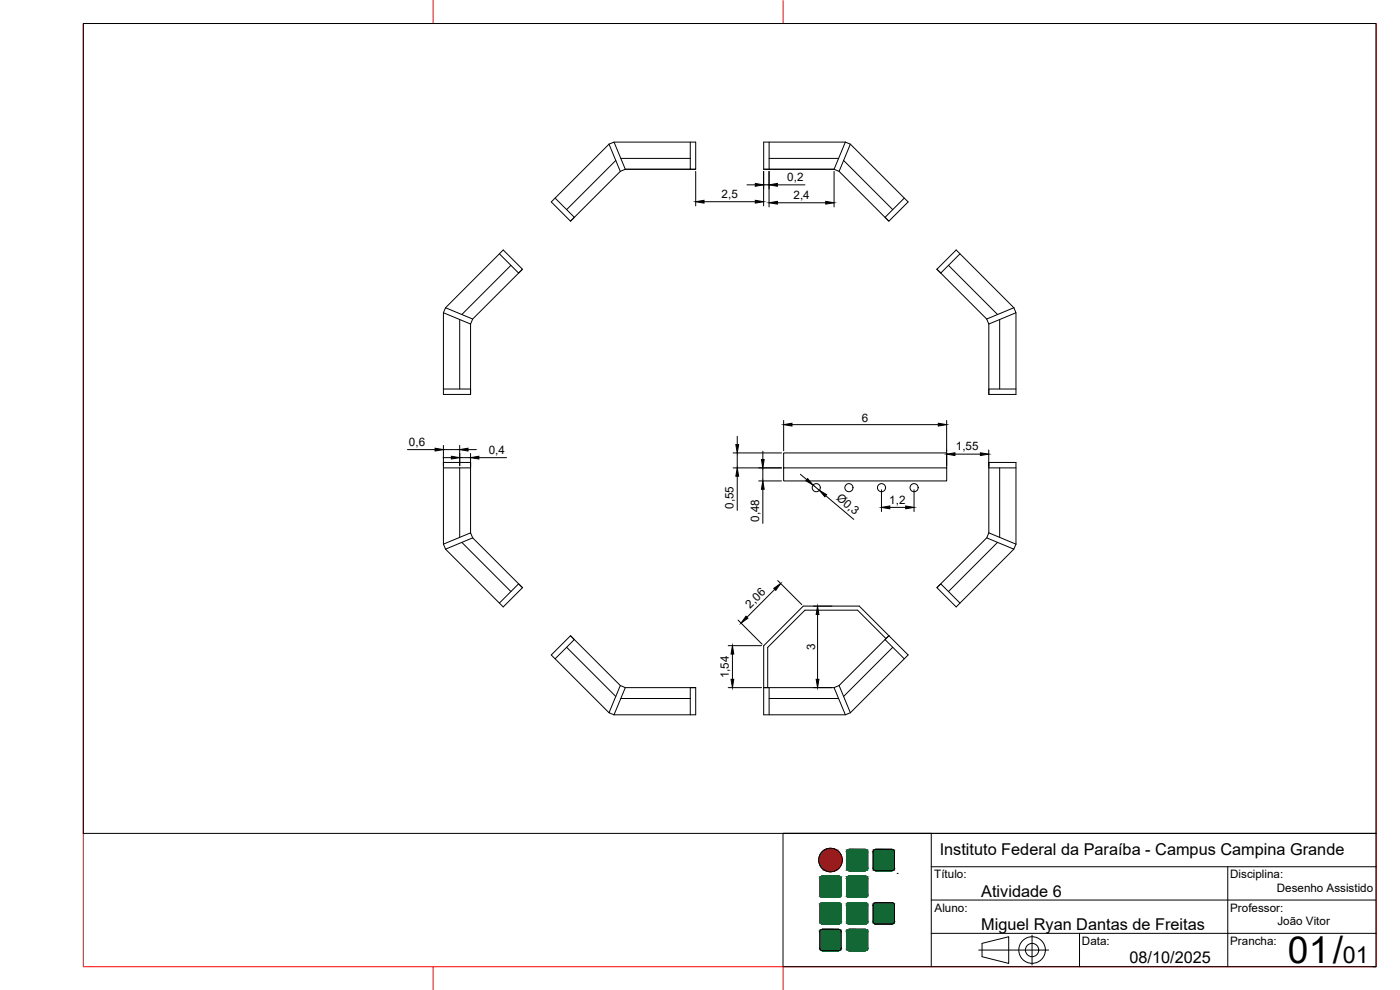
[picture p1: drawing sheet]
<svg xmlns="http://www.w3.org/2000/svg" width="420mm" height="297mm" viewBox="0 0 420 297" stroke-linecap="round" stroke-linejoin="round" font-family="sans-serif">
<!-- layer: 0 -->
<g fill="none" stroke="#000" stroke-width=".3">
<path d="M25 7.1h388v242.9h-388zM166.6 59.4l5.8 5.8-1.2 1.2M182.8 43.3l1.5-.7 3.4 8.2-1.5 .6M182.8 43.3l-17.4 17.3 5.8 5.8M182.8 43.3l3.4 8.1M184.3 42.6h24.5v8.2h-1.6v-8.2M184.8 48.1l-14.7 14.8M186.2 51.4l-15 15M186.3 47.5h20.9M187.7 50.8h21.1M208.8 51.4v10.4M224.2 55.5h2.5"/>
<path d="M229.2 51.4v10.4M229.2 55.5h1.6M229.2 42.6h24.5l-3.4 8.2h-21.1zM230.8 51.4v10.7M230.8 42.6v8.2h19.5l1.5 .6 3.4-8.1-1.5-.7M230.8 47.5h20.9M233.3 55.5h8.3M250.3 51.4v10.7M251.8 51.4l15 15M253.2 48.1l14.7 14.8M255.2 43.3l17.3 17.3-5.7 5.8-1.2-1.2 5.8-5.8M149.9 76.2l5.7 5.7 1.2-1.1-5.8-5.8-17.3 17.3"/>
<path d="M153.3 79.6l-14.7 14.8M211.3 60.5h15.4M233.3 60.8h14.5M284.6 79.6l14.8 14.8M288.1 76.2l-5.8 5.7-1.1-1.1M133.1 93.8l.6-1.5 8.2 3.4-.7 1.5M133.1 93.8v24.5h8.1v-21.1M133.1 93.8l8.1 3.4M138 95.9v20.8M156.8 80.8l-14.9 14.9M281.2 80.8l14.9 14.9M281.2 80.8l5.8-5.8 17.3 17.3"/>
<path d="M296.8 97.2v21.1M300 95.9v20.8M304.3 92.3l.6 1.5-8.1 3.4-.7-1.5M304.3 92.3l-8.2 3.4M304.9 93.8v24.5h-8.1v-1.6h8.1M133.1 116.7h8.1M122.3 134.9h8.3M133 137.3h2.5M133.1 138.8h8.1v1.6h-8.1M133.1 133.7v29.6M133.1 134.9h4.9M138 133.7v6"/>
<path d="M138 137.3h3.2M140.5 134.9h2.5M141.2 136.1v23.8M143.7 137.3h8.3M220 135.9h14.5M221.3 130.9v2.5M221.3 135.9v4.5M228.9 135.4v2.5M235.2 126.2v9.1M237.7 127.4h43.9M284.1 126.2v13.5M286.6 136.3h7.6"/>
<path d="M296.7 135l.1 24.9M296.8 138.8h8.1v24.5M138 140.4v20.8M220 140.4h14.5M221.3 142.9v10.2M227.7 144.3h6.8M228.9 140.4v3.9M228.9 146.8v10.2M235.2 140.4v3.9h48.9v-8.4h-48.9v4.5h48.9M240.2 142.3l1.9 1.6M244 145.5l1.9 1.6M247.8 148.7l8.4 7.1"/>
<path d="M264.5 146.9v6.6M267 152.2h4.8M274.3 146.9v6.6M296.8 159.9l-.7 1.5 8.2 3.4 .6-1.5M296.8 159.9l8.1 3.4M296.8 140.4h8.1M300 140.4v20.8M133.7 164.8l17.3 17.3 5.8-5.8M138.6 162.7l14.7 14.8M141.9 161.4l-.7-1.5-8.1 3.4 .6 1.5M141.9 161.4l14.9 14.9M141.9 161.4l-8.2 3.4"/>
<path d="M156.8 176.3l-1.2-1.1-5.7 5.7M232.5 176.8l-8.3 8.4M233.4 174.2l7.2 7.2M296.1 161.4l-14.9 14.9M299.4 162.7l-14.8 14.8M304.3 164.8l-17.3 17.3-5.8-5.8 1.1-1.1 5.8 5.7M166.6 197.7l5.8-5.8-1.2-1.2-5.8 5.8 17.4 17.4M170.1 194.2l14.7 14.8M171.2 190.7l15 15M218.5 193.7h10.1M219.8 196.2v7.6M221.5 186.1l7.2 7.2"/>
<path d="M245.4 184.4v19.4M265.9 191.6l-8.5-8.5h-15.8l-11.2 11.2v12M266.8 190.7l-8.9-8.9h-16.8l-11.9 11.9v12.6h21.1M266.8 190.7l-15 15M266.8 190.7l5.7 5.8-17.3 17.4M266.8 190.7l-1.2 1.2 5.8 5.8M267.9 194.2l-14.7 14.8M186.3 209.6h20.9M187.7 206.3l-1.5-.6-3.4 8.2 1.5 .6M187.7 206.3h21.1v8.2h-24.5M187.7 206.3l-3.4 8.2M207.2 206.3v8.2"/>
<path d="M218.5 206.3h10.1M230.8 214.5v-8.2h-1.6v8.2h24.5M230.8 209.6h20.9M251.8 205.7l-1.5 .6 3.4 8.2 1.5-.6M251.8 205.7l3.4 8.2"/>
<circle cx="245" cy="146.3" r="1.22"/>
<circle cx="254.8" cy="146.3" r="1.22"/>
<circle cx="264.6" cy="146.3" r="1.22"/>
<circle cx="274.3" cy="146.3" r="1.22"/>
</g>
<!-- layer: 01_Bordas -->
<path d="M25 7.1h388v283h-388zM130 .1v7M235 .1v7M130 290.1v6.9M235 290.1v6.9" fill="none" stroke="#f00" stroke-width=".3"/>
<!-- layer: 02_Legenda -->
<g fill="none" stroke="#000" stroke-width=".3">
<path d="M235 250h178v40.1h-178zM235 250h44.5v40.1M254.8 254.9h4.8M254.8 254.9a.79 .79 0 0 0-.8 .7v4.8a.79 .79 0 0 0 .8 .8M259.6 254.9a.79 .79 0 0 1 .8 .7v4.8a.79 .79 0 0 1-.8 .8M262 255.7v4.7M262 255.6a.79 .79 0 0 1 .8-.7h4.8a.79 .79 0 0 1 .8 .7v4.8a.79 .79 0 0 1-.8 .8h-4.8l-.5-.2-.3-.6M246 276.4v-4.8a.79 .79 0 0 1 .8-.7h4.8a.79 .79 0 0 1 .8 .7v4.8M246 276.4l.3 .6 .5 .2h4.8a.79 .79 0 0 0 .8-.8M246.8 269.2h4.8M246.8 278.9h4.8M246.8 269.2a.79 .79 0 0 1-.8-.8v-4.8a.79 .79 0 0 1 .8-.7h4.8a.79 .79 0 0 1 .8 .7v4.8a.79 .79 0 0 1-.8 .8"/>
<path d="M246.8 278.8a.79 .79 0 0 0-.8 .8v4.8l.3 .6 .5 .2h4.8a.79 .79 0 0 0 .8-.8v-4.8a.79 .79 0 0 0-.8-.8M254 276.4a.79 .79 0 0 0 .8 .8M254.8 261.2h4.8M254.8 262.9h4.8M254.8 269.2h4.8M254.8 270.9h4.8M254.8 277.2h4.8M254.8 278.9h4.8M254.8 262.9a.79 .79 0 0 0-.8 .7v4.8a.79 .79 0 0 0 .8 .8M254.8 270.9a.79 .79 0 0 0-.8 .7v4.8M254.8 278.8a.79 .79 0 0 0-.8 .8v4.8a.79 .79 0 0 0 .8 .8M259.6 262.9a.79 .79 0 0 1 .8 .7v4.8a.79 .79 0 0 1-.8 .8"/>
<path d="M259.6 270.9a.79 .79 0 0 1 .8 .7v4.8M259.6 278.8a.79 .79 0 0 1 .8 .8v4.8a.79 .79 0 0 1-.8 .8M260.4 276.4a.79 .79 0 0 1-.8 .8M262 271.7v4.7M262 271.6a.79 .79 0 0 1 .8-.7h4.8a.79 .79 0 0 1 .8 .7v4.8M262 276.4a.79 .79 0 0 0 .8 .8h4.8a.83 .83 0 0 0 .8-.8M269.2 262.1h.1M279.5 260.1h133.5M279.5 270.1h133.5M368.5 260.1v30M254.8 285.2h4.8M279.5 280h133.5"/>
<path d="M293.7 285.1h21M294.7 283l8-1.9v8l-8-2.1zM309.7 280.6v8.9M324 280v10.1M412 290.1h1"/>
<circle cx="249.2" cy="258" r="3.5"/>
<circle cx="309.7" cy="285" r="4"/>
<circle cx="309.7" cy="285" r="2"/>
</g>
<g fill="#136734" stroke="#136734" stroke-width=".3">
<path d="M262.8 254.9h5zM262.7 254.9h5.1z"/>
<path d="M254.8 254.9h5zM254.7 254.9h5.1z"/>
<path d="M262.7 254.9h5.2zM262.6 254.9h5.3z"/>
<path d="M254.7 254.9h5.2zM254.6 254.9h5.3z"/>
<path d="M262.6 254.9l5.4 .1zM262.4 255h5.6z"/>
<path d="M254.6 254.9l5.4 .1zM254.4 255h5.6z"/>
<path d="M262.4 255h5.7zM262.3 255h5.8z"/>
<path d="M254.4 255h5.7zM254.3 255h5.8z"/>
<path d="M262.3 255l5.9 .1zM262.2 255.1h6z"/>
<path d="M254.3 255l5.9 .1zM254.2 255.1h6z"/>
<path d="M262.2 255.1l6.1 .2zM262.2 255.1l6.1 .2z"/>
<path d="M254.2 255.1l6.1 .2zM254.2 255.1l6.1 .2z"/>
<path d="M262.1 255.3l6.3 .1zM262.1 255.3l6.3 .1z"/>
<path d="M254.1 255.3l6.3 .1zM254.1 255.3l6.3 .1z"/>
<path d="M262.1 255.4l6.3 .1zM262.1 255.4l6.3 .1z"/>
<path d="M254.1 255.4l6.3 .1zM254.1 255.4l6.3 .1z"/>
<path d="M262 255.5l6.4 .2zM262 255.5l6.4 .2z"/>
<path d="M254 255.5l6.4 .2zM254 255.5l6.4 .2z"/>
<path d="M262 255.7l6.4 4.7v-4.7zM262 255.7l6.4 4.7h-6.4z"/>
<path d="M254 255.7l6.4 4.7v-4.7zM254 255.7l6.4 4.7h-6.4z"/>
<path d="M262 260.4h6.4zM262 260.4l6.4 .2z"/>
<path d="M254 260.4h6.4zM254 260.4l6.4 .2z"/>
<path d="M262 260.6h6.4zM262 260.6l6.4 .1z"/>
<path d="M254 260.6h6.4zM254 260.6l6.4 .1z"/>
<path d="M262.1 260.7h6.3zM262.1 260.7l6.2 .1z"/>
<path d="M254.1 260.7h6.3zM254.1 260.7l6.2 .1z"/>
<path d="M262.1 260.8h6.2zM262.1 260.8l6.1 .2z"/>
<path d="M254.1 260.8h6.2zM254.1 260.8l6.1 .2z"/>
<path d="M262.2 261h6zM262.2 261l5.9 .1z"/>
<path d="M254.2 261h6zM254.2 261l5.9 .1z"/>
<path d="M262.3 261.1h5.8zM262.3 261.1h5.7z"/>
<path d="M254.3 261.1h5.8zM254.3 261.1h5.7z"/>
<path d="M262.4 261.1h5.6zM262.4 261.1l5.5 .1z"/>
<path d="M254.4 261.1h5.6zM254.4 261.1l5.5 .1z"/>
<path d="M262.6 261.2h5.3zM262.6 261.2h5.2z"/>
<path d="M254.6 261.2h5.3zM254.6 261.2h5.2z"/>
<path d="M262.7 261.2h5.1zM262.7 261.2h4.9z"/>
<path d="M254.7 261.2h5.1zM254.7 261.2h4.9z"/>
<path d="M254.8 262.9h5zM254.7 262.9h5.1z"/>
<path d="M246.8 262.9h5zM246.7 262.9h5.1z"/>
<path d="M254.7 262.9h5.2zM254.5 262.9h5.4z"/>
<path d="M246.7 262.9h5.2zM246.5 262.9h5.4z"/>
<path d="M254.5 262.9l5.6 .1zM254.4 263h5.7z"/>
<path d="M246.5 262.9l5.6 .1zM246.4 263h5.7z"/>
<path d="M254.4 263l5.8 .1zM254.4 263l5.8 .1z"/>
<path d="M246.4 263l5.8 .1zM246.3 263.1h5.9z"/>
<path d="M254.3 263.1l6 .1zM254.3 263.1l6 .1h-6.1z"/>
<path d="M246.3 263.1l6 .1zM246.3 263.1l6 .1h-6.1z"/>
<path d="M254.2 263.2l6.2 .1zM254.2 263.2l6.2 .1h-6.3z"/>
<path d="M246.2 263.2l6.2 .1zM246.2 263.2l6.2 .1h-6.3z"/>
<path d="M254.1 263.3l6.3 .2zM254.1 263.3l6.3 .2h-6.4z"/>
<path d="M246.1 263.3l6.3 .2zM246.1 263.3l6.3 .2h-6.4z"/>
<path d="M254 263.5l6.4 .2v-.2zM254 263.5l6.4 .2h-6.4z"/>
<path d="M246 263.5l6.4 .2v-.2zM246 263.5l6.4 .2h-6.4z"/>
<path d="M254 263.7l6.4 4.7v-4.7zM254 263.7l6.4 4.7h-6.4z"/>
<path d="M246 263.7l6.4 4.7v-4.7zM246 263.7l6.4 4.7h-6.4z"/>
<path d="M254 268.4h6.4zM254 268.4l6.4 .2z"/>
<path d="M246 268.4h6.4zM246 268.4l6.4 .2z"/>
<path d="M254 268.6h6.4zM254 268.6l6.4 .1z"/>
<path d="M246 268.6h6.4zM246 268.6l6.4 .1z"/>
<path d="M254.1 268.7h6.3zM254.1 268.7l6.2 .1z"/>
<path d="M246.1 268.7h6.3zM246.1 268.7l6.2 .1z"/>
<path d="M254.1 268.8h6.2zM254.1 268.8l6.1 .2z"/>
<path d="M246.1 268.8h6.2zM246.1 268.8l6.1 .2z"/>
<path d="M254.2 269h6zM254.2 269l5.9 .1z"/>
<path d="M246.2 269h6zM246.2 269l5.9 .1z"/>
<path d="M254.3 269.1h5.8zM254.3 269.1h5.7z"/>
<path d="M246.3 269.1h5.8zM246.3 269.1h5.7z"/>
<path d="M254.4 269.1h5.6zM254.4 269.1l5.5 .1z"/>
<path d="M246.4 269.1h5.6zM246.4 269.1l5.5 .1z"/>
<path d="M254.6 269.2h5.3zM254.6 269.2h5.2z"/>
<path d="M246.5 269.2h5.4zM246.5 269.2h5.3z"/>
<path d="M254.7 269.2h5.1zM254.7 269.2h4.9z"/>
<path d="M246.7 269.2h5.1zM246.7 269.2h4.9z"/>
<path d="M262.8 270.9h5zM262.7 270.9h5.1z"/>
<path d="M254.8 270.9h5zM254.7 270.9h5.1z"/>
<path d="M246.8 270.9h5zM246.7 270.9h5.1z"/>
<path d="M262.7 270.9h5.2zM262.6 270.9h5.3z"/>
<path d="M254.7 270.9h5.2zM254.6 270.9h5.3z"/>
<path d="M246.7 270.9h5.2zM246.5 270.9h5.4z"/>
<path d="M262.6 270.9l5.4 .1zM262.4 271h5.6z"/>
<path d="M254.6 270.9l5.4 .1zM254.4 271h5.6z"/>
<path d="M246.5 270.9l5.5 .1zM246.4 271h5.6z"/>
<path d="M262.4 271h5.7zM262.3 271h5.8z"/>
<path d="M254.4 271h5.7zM254.3 271h5.8z"/>
<path d="M246.4 271h5.7zM246.3 271h5.8z"/>
<path d="M262.3 271l5.9 .1zM262.2 271.1h6z"/>
<path d="M254.3 271l5.9 .1zM254.2 271.1h6z"/>
<path d="M246.3 271l5.9 .1zM246.2 271.1h6z"/>
<path d="M262.2 271.1l6.1 .2zM262.2 271.1l6.1 .2z"/>
<path d="M254.2 271.1l6.1 .2zM254.2 271.1l6.1 .2z"/>
<path d="M246.2 271.1l6.1 .2zM246.2 271.1l6.1 .2z"/>
<path d="M262.1 271.3l6.3 .1zM262.1 271.3l6.3 .1z"/>
<path d="M254.1 271.3l6.3 .1zM254.1 271.3l6.3 .1z"/>
<path d="M246.1 271.3l6.3 .1zM246.1 271.3l6.3 .1z"/>
<path d="M262.1 271.4l6.3 .1zM262.1 271.4l6.3 .1z"/>
<path d="M254.1 271.4l6.3 .1zM254.1 271.4l6.3 .1z"/>
<path d="M246.1 271.4l6.3 .1zM246.1 271.4l6.3 .1z"/>
<path d="M262 271.5l6.4 .2zM262 271.5l6.4 .2z"/>
<path d="M254 271.5l6.4 .2zM254 271.5l6.4 .2z"/>
<path d="M246 271.5l6.4 .2zM246 271.5l6.4 .2z"/>
<path d="M262 271.7l6.4 4.7v-4.7zM262 271.7l6.4 4.7h-6.4z"/>
<path d="M254 271.7l6.4 4.7v-4.7zM254 271.7l6.4 4.7h-6.4z"/>
<path d="M246 271.7l6.4 4.7v-4.7zM246 271.7l6.4 4.7h-6.4z"/>
<path d="M262 276.4h6.4zM262 276.4l6.4 .2z"/>
<path d="M254 276.4h6.4zM254 276.4l6.4 .2z"/>
<path d="M246 276.4h6.4zM246 276.4l6.4 .2z"/>
<path d="M262 276.6h6.4zM262 276.6h6.4z"/>
<path d="M254 276.6h6.4zM254 276.6h6.4z"/>
<path d="M246 276.6h6.4zM246 276.6h6.4z"/>
<path d="M262 276.6h6.4zM262 276.6l6.4 .1z"/>
<path d="M254 276.6h6.4zM254 276.6l6.4 .1z"/>
<path d="M246 276.6h6.4zM246 276.6l6.4 .1z"/>
<path d="M262.1 276.7l6.3 .1zM262.1 276.7l6.3 .1z"/>
<path d="M254.1 276.7l6.3 .1zM254.1 276.7l6.3 .1z"/>
<path d="M246.1 276.7h6.3zM246.1 276.7l6.3 .1z"/>
<path d="M262.1 276.8h6.3zM262.1 276.8h6.2z"/>
<path d="M254.1 276.8h6.3zM254.1 276.8h6.2z"/>
<path d="M246.1 276.8h6.3zM246.1 276.8h6.2z"/>
<path d="M262.1 276.8h6.2zM262.1 276.8l6.2 .1z"/>
<path d="M254.1 276.8h6.2zM254.1 276.8l6.2 .1z"/>
<path d="M246.1 276.8h6.2zM246.1 276.8l6.2 .1z"/>
<path d="M262.2 276.9h6.1zM262.2 276.9l6 .1z"/>
<path d="M254.2 276.9h6.1zM254.2 276.9l6 .1z"/>
<path d="M246.2 276.9h6.1zM246.2 276.9l6 .1z"/>
<path d="M262.2 277h6zM262.2 277h6z"/>
<path d="M254.2 277h6zM254.2 277h6z"/>
<path d="M246.2 277h6zM246.2 277h6z"/>
<path d="M262.3 277h5.9zM262.3 277l5.8 .1z"/>
<path d="M254.3 277h5.9zM254.3 277l5.8 .1z"/>
<path d="M246.3 277h5.9zM246.3 277l5.8 .1z"/>
<path d="M262.3 277.1h5.8zM262.3 277.1h5.8z"/>
<path d="M254.3 277.1h5.8zM254.3 277.1h5.8z"/>
<path d="M246.3 277.1h5.8zM246.3 277.1h5.8z"/>
<path d="M262.4 277.1h5.7zM262.4 277.1h5.6z"/>
<path d="M254.4 277.1h5.7zM254.4 277.1h5.6z"/>
<path d="M246.4 277.1h5.7zM246.4 277.1h5.6z"/>
<path d="M262.4 277.1h5.6zM262.4 277.1l5.5 .1z"/>
<path d="M254.4 277.1h5.6zM254.4 277.1l5.5 .1z"/>
<path d="M246.4 277.1h5.6zM246.4 277.1l5.5 .1z"/>
<path d="M262.5 277.2h5.4zM262.5 277.2h5.4z"/>
<path d="M254.5 277.2h5.4zM254.5 277.2h5.4z"/>
<path d="M246.5 277.2h5.4zM246.5 277.2h5.4z"/>
<path d="M262.6 277.2h5.3zM262.6 277.2h5.2z"/>
<path d="M254.6 277.2h5.3zM254.6 277.2h5.2z"/>
<path d="M246.5 277.2h5.4zM246.5 277.2h5.3z"/>
<path d="M262.7 277.2h5.1zM262.7 277.2h5.1z"/>
<path d="M254.7 277.2h5.1zM254.7 277.2h5.1z"/>
<path d="M246.7 277.2h5.1zM246.7 277.2h5.1z"/>
<path d="M262.7 277.2h5.1zM262.7 277.2h4.9z"/>
<path d="M254.7 277.2h5.1zM254.7 277.2h4.9z"/>
<path d="M246.7 277.2h5.1zM246.7 277.2h4.9z"/>
<path d="M254.8 278.9h5zM254.7 278.9h5.1z"/>
<path d="M246.8 278.9h5zM246.7 278.9h5.1z"/>
<path d="M254.7 278.9h5.1zM254.7 278.9h5.1z"/>
<path d="M246.7 278.9h5.1zM246.7 278.9h5.1z"/>
<path d="M254.7 278.9h5.2zM254.6 278.9h5.3z"/>
<path d="M246.7 278.9h5.2zM246.6 278.9h5.3z"/>
<path d="M254.6 278.9h5.3zM254.5 278.9h5.4z"/>
<path d="M246.6 278.9h5.3zM246.5 278.9h5.4z"/>
<path d="M254.5 278.9l5.5 .1zM254.4 279h5.6z"/>
<path d="M246.5 278.9l5.5 .1zM246.4 279h5.6z"/>
<path d="M254.4 279h5.7zM254.4 279h5.7z"/>
<path d="M246.4 279h5.7zM246.4 279h5.7z"/>
<path d="M254.4 279h5.7zM254.4 279h5.7z"/>
<path d="M246.4 279h5.7zM246.3 279h5.8z"/>
<path d="M254.3 279l5.9 .1zM254.3 279l5.9 .1z"/>
<path d="M246.3 279l5.9 .1zM246.3 279l5.9 .1z"/>
<path d="M254.3 279.1h5.9zM254.3 279.1h5.9z"/>
<path d="M246.3 279.1h5.9zM246.3 279.1h5.9z"/>
<path d="M254.2 279.1l6.1 .1zM254.2 279.1l6.1 .1z"/>
<path d="M246.2 279.1l6.1 .1zM246.2 279.1l6.1 .1z"/>
<path d="M254.2 279.2l6.1 .1zM254.2 279.2l6.1 .1z"/>
<path d="M246.2 279.2l6.1 .1zM246.2 279.2l6.1 .1z"/>
<path d="M254.1 279.3h6.3zM254.1 279.3h6.3z"/>
<path d="M246.1 279.3h6.3zM246.1 279.3h6.3z"/>
<path d="M254.1 279.3l6.3 .1zM254.1 279.3l6.3 .1z"/>
<path d="M246.1 279.3l6.3 .1zM246.1 279.3l6.3 .1z"/>
<path d="M254.1 279.4l6.3 .1zM254.1 279.4l6.3 .1z"/>
<path d="M246.1 279.4l6.3 .1zM246.1 279.4l6.3 .1z"/>
<path d="M254 279.5h6.4zM254 279.5h6.4z"/>
<path d="M246 279.5h6.4zM246 279.5h6.4z"/>
<path d="M254 279.5l6.4 .1zM254 279.5l6.4 .1z"/>
<path d="M246 279.5l6.4 .1zM246 279.5l6.4 .1z"/>
<path d="M254 279.6l6.4 4.8v-4.8zM254 279.6l6.4 4.8h-6.4z"/>
<path d="M246 279.6l6.4 4.8v-4.8zM246 279.6l6.4 4.8h-6.4z"/>
<path d="M254 284.4h6.4zM254 284.4l6.4 .2z"/>
<path d="M246 284.4h6.4zM246 284.4l6.4 .2z"/>
<path d="M254 284.6h6.4zM254 284.6h6.4z"/>
<path d="M246 284.6h6.4zM246 284.6h6.4z"/>
<path d="M254 284.6h6.4zM254 284.6l6.4 .1z"/>
<path d="M246 284.6h6.4zM246 284.6l6.4 .1z"/>
<path d="M254.1 284.7l6.3 .1zM254.1 284.7l6.3 .1z"/>
<path d="M246.1 284.7h6.3zM246.1 284.7l6.3 .1z"/>
<path d="M254.1 284.8h6.3zM254.1 284.8h6.2z"/>
<path d="M246.1 284.8h6.3zM246.1 284.8h6.2z"/>
<path d="M254.1 284.8h6.2zM254.1 284.8l6.2 .1z"/>
<path d="M246.1 284.8h6.2zM246.1 284.8l6.2 .1z"/>
<path d="M254.2 284.9h6.1zM254.2 284.9l6 .1z"/>
<path d="M246.2 284.9h6.1zM246.2 284.9l6 .1z"/>
<path d="M254.2 285h6zM254.2 285h6z"/>
<path d="M246.2 285h6zM246.2 285h6z"/>
<path d="M254.3 285h5.9zM254.3 285l5.8 .1z"/>
<path d="M246.3 285h5.9zM246.3 285l5.8 .1z"/>
<path d="M254.3 285.1h5.8zM254.3 285.1h5.8z"/>
<path d="M246.3 285.1h5.8zM246.3 285.1h5.8z"/>
<path d="M254.4 285.1h5.7zM254.4 285.1h5.6z"/>
<path d="M246.4 285.1h5.7zM246.4 285.1h5.6z"/>
<path d="M254.4 285.1h5.6zM254.4 285.1l5.5 .1z"/>
<path d="M246.4 285.1h5.6zM246.4 285.1l5.5 .1z"/>
<path d="M254.5 285.2h5.4zM254.5 285.2h5.4z"/>
<path d="M246.5 285.2h5.4zM246.5 285.2h5.4z"/>
<path d="M254.6 285.2h5.3zM254.6 285.2h5.2z"/>
<path d="M246.5 285.2h5.4zM246.5 285.2h5.3z"/>
<path d="M254.7 285.2h5.1zM254.7 285.2h5.1z"/>
<path d="M246.7 285.2h5.1zM246.7 285.2h5.1z"/>
<path d="M254.7 285.2h5.1zM254.7 285.2h4.9z"/>
<path d="M246.7 285.2h5.1zM246.7 285.2h4.9z"/>
</g>
<g fill="#991b1e" stroke="#991b1e" stroke-width=".3">
<path d="M249 254.5l1 .1zM248.5 254.6h1.5z"/>
<path d="M248.5 254.6l2 .2zM247.9 254.8h2.6z"/>
<path d="M247.9 254.8l3.1 .2-.5-.2zM247.5 255l.4-.2 3.1 .2z"/>
<path d="M247.5 255l3.9 .3-.4-.3zM247 255.3l.5-.3 3.9 .3z"/>
<path d="M247 255.3l4.8 .4-.4-.4zM246.7 255.7l.3-.4 4.8 .4z"/>
<path d="M246.7 255.7l5.4 .4-.3-.4zM246.7 255.7l5.4 .4h-5.8z"/>
<path d="M246.3 256.1l6.1 .4-.3-.4zM246.3 256.1l6.1 .4h-6.3z"/>
<path d="M246.1 256.5l6.5 .5-.2-.5zM246.1 256.5l6.5 .5h-6.7z"/>
<path d="M245.9 257l6.8 .5-.1-.5zM245.9 257l6.8 .5h-7z"/>
<path d="M245.7 257.5l7.1 .5-.1-.5zM245.7 257.5l7.1 .5h-7.1z"/>
<path d="M245.7 258l7 .6 .1-.6zM245.7 258l7 .6h-7z"/>
<path d="M245.7 258.6l6.9 .5 .1-.5zM245.7 258.6l6.9 .5h-6.7z"/>
<path d="M245.9 259.1l6.5 .5 .2-.5zM245.9 259.1l6.5 .5h-6.3z"/>
<path d="M246.1 259.6l6 .4 .3-.4zM246.1 259.6l6 .4h-5.8z"/>
<path d="M246.3 260l5.5 .4 .3-.4zM246.3 260l5.5 .4h-5.1z"/>
<path d="M246.7 260.4l4.7 .4 .4-.4zM246.7 260.4l4.7 .4h-4.4z"/>
<path d="M247 260.8l4 .3 .4-.3zM247 260.8l4 .3h-3.5z"/>
<path d="M247.5 261.1l3 .2 .5-.2zM247.5 261.1l3 .2h-2.6z"/>
<path d="M247.9 261.3h2.6zM247.9 261.3l2.1 .2z"/>
<path d="M248.5 261.5h1.5zM248.5 261.5l1 .1z"/>
</g>
<!-- layer: 0 -->
<g fill="#000" stroke="#000" stroke-width=".3">
<path d="M226.7 55l2.5 .5-2.5 .4zM230.8 55.5l2.5-.5v.9zM208.8 60.5l2.5-.4v.8zM226.7 60.1l2.5 .4-2.5 .4zM230.8 60.8l2.5-.4v.8zM247.8 60.4l2.5 .4-2.5 .4zM130.6 134.5l2.5 .4-2.5 .4zM135.5 136.9l2.5 .4-2.5 .4zM138 134.9l2.5-.4v.8zM141.2 137.3l2.5-.4v.8zM220.8 133.4h.9l-.4 2.5zM228.5 137.9h.8l-.4 2.5z"/>
<path d="M235.2 127.4l2.5-.4v.8zM281.6 127l2.5 .4-2.5 .4zM284.1 136.3l2.5-.4v.8zM294.2 135.9l2.5 .4-2.5 .4zM221.3 140.4l.4 2.5h-.9zM228.9 144.3l.4 2.5h-.8zM242.4 143.6l1.6 1.9-2.1-1.3zM245.9 147.1l2.2 1.3-.6 .6zM264.5 152.2l2.5-.4v.9zM271.8 151.8l2.5 .4-2.5 .5zM232.2 176.5l2.1-1.4-1.5 2zM219.8 193.7l.4 2.5h-.8z"/>
<path d="M223.9 184.9l.6 .6-2.1 1.5zM245.4 181.9l.4 2.5h-.9zM219.4 203.8h.8l-.4 2.5zM244.9 203.8h.9l-.4 2.5z"/>
</g>
<text font-size="11.2" x="386.5" y="289.1">01/</text>
<text font-size="7" x="403" y="289.1">01</text>
<g font-size="4.9">
<text x="282" y="256.6">Instituto Federal da Paraíba - Campus Campina Grande</text>
<text x="294.5" y="269.1">Atividade 6</text>
<text x="294.5" y="279">Miguel Ryan Dantas de Freitas</text>
<text x="339" y="289.1">08/10/2025</text>
</g>
<g font-size="3.5">
<text x="216.6" y="59.4">2,5</text>
<text x="236.3" y="54.3">0,2</text>
<text x="238.2" y="59.7">2,4</text>
<text x="258.7" y="126.7">6</text>
<text x="122.7" y="133.8">0,6</text>
<text x="146.7" y="136.2">0,4</text>
<text x="286.9" y="135.1">1,55</text>
<text x="250.8" y="149.8" transform="rotate(40 250.8 149.8)">Ø0,3</text>
<text x="220.1" y="152.7" transform="rotate(-90 220.1 152.7)">0,55</text>
<text x="266.9" y="151.1">1,2</text>
<text x="227.8" y="156.6" transform="rotate(-90 227.8 156.6)">0,48</text>
<text x="225.2" y="182.6" transform="rotate(-45 225.2 182.6)">2,06</text>
<text x="244.7" y="195.1" transform="rotate(-90 244.7 195.1)">3</text>
<text x="218.7" y="203.5" transform="rotate(-90 218.7 203.5)">1,54</text>
<text x="280.4" y="263.6">Título:</text>
<text x="369.2" y="263.6">Disciplina:</text>
<text x="383.2" y="267.6">Desenho Assistido</text>
<text x="280.5" y="273.5">Aluno:</text>
<text x="369.2" y="273.6">Professor:</text>
<text x="383.4" y="277.5">João Vitor</text>
<text x="324.7" y="283.6">Data:</text>
<text x="369.2" y="283.6">Prancha:</text>
</g>
</svg>
